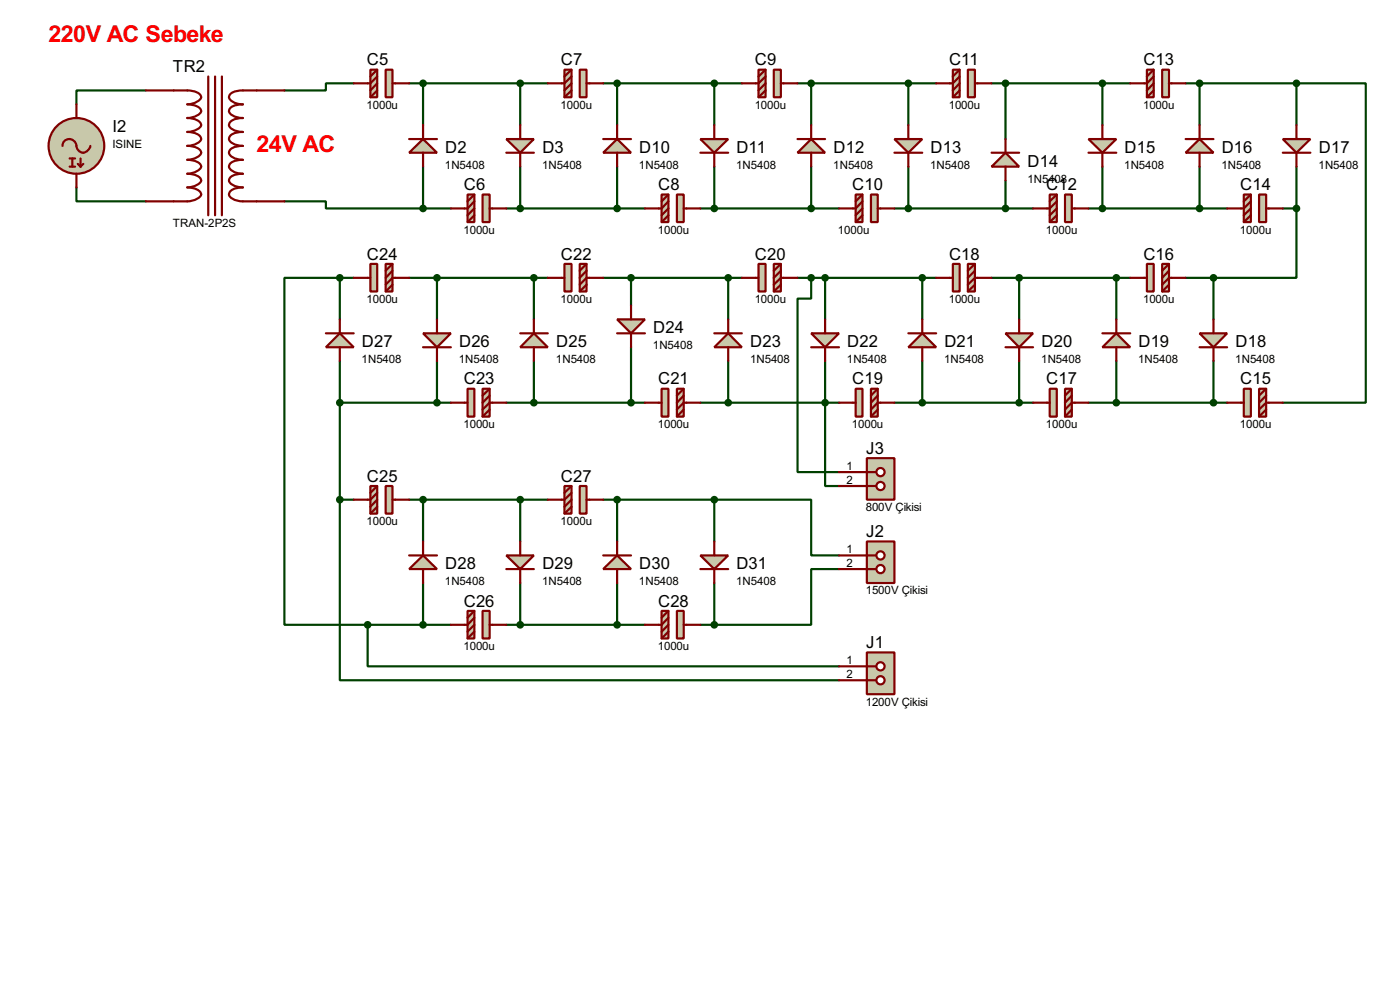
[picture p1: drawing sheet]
<svg xmlns="http://www.w3.org/2000/svg" width="256mm" height="180mm" viewBox="0 0 256 180" stroke-linecap="round" stroke-linejoin="round" font-family="sans-serif">
<g fill="none" stroke="#004000" stroke-width=".4">
<path d="M26.7 16.6h-12.7v2.5M64.8 15.3h-5.1v1.3h-7.6M75 15.3h25.4M77.5 15.3v7.6M95.3 15.3v7.6M110.5 15.3h25.4M113.1 15.3v7.6M130.9 15.3v7.6M146.1 15.3h25.4M148.6 15.3v7.6M166.4 15.3v7.6M181.7 15.3h25.4"/>
<path d="M184.2 15.3v10.2M202 15.3v7.6M217.2 15.3h20.3M219.8 15.3v7.6M237.5 15.3h12.7v58.4h-15.2M237.5 15.3v7.6M14 34.3v2.6h12.7M52.1 36.9h7.6v1.3h17.8M77.5 38.2h5.1M77.5 30.5v7.7M92.8 38.2h25.4M95.3 30.5v7.7"/>
<path d="M113.1 30.5v7.7M128.3 38.2h25.4M130.9 30.5v7.7M148.6 30.5v7.7M163.9 38.2h25.4M166.4 30.5v7.7M184.2 33.1v5.1M199.4 38.2h25.4M202 30.5v7.7M219.8 30.5v7.7M235 38.2h2.5M237.5 38.2v12.7h-15.2"/>
<path d="M237.5 30.5v7.7M62.3 50.9h-10.2v63.5h15.3M62.3 50.9h2.5M62.3 50.9v7.6M75 50.9h25.4M80.1 50.9v7.6M97.8 50.9v7.6M110.5 50.9h25.4M115.6 50.9v5M133.4 50.9v7.6M146.1 50.9h25.4M148.6 50.9v3.8h-2.5v31.7h7.6"/>
<path d="M151.2 50.9v7.6M169 50.9v7.6M181.7 50.9h25.4M186.7 50.9v7.6M204.5 50.9v7.6M217.2 50.9h5.1M222.3 50.9v7.6M62.3 73.7h20.3M62.3 66.1v25.4M80.1 66.1v7.6M92.8 73.7h25.4M97.8 66.1v7.6"/>
<path d="M115.6 63.6v10.1M128.3 73.7h25.4M133.4 66.1v7.6M151.2 66.1v22.9h2.5M163.9 73.7h25.4M169 66.1v7.6M186.7 66.1v7.6M199.4 73.7h25.4M204.5 66.1v7.6M222.3 66.1v7.6M62.3 91.5v33h91.4M62.3 91.5h2.5"/>
<path d="M75 91.5h25.4M77.5 91.5v7.6M95.3 91.5v7.6M110.5 91.5h20.4M113.1 91.5v7.6M130.9 91.5h17.7v10.2h5.1M130.9 91.5v7.6M67.4 114.4v7.6h86.3M67.4 114.4h15.2M77.5 106.7v7.7M92.8 114.4h25.4M95.3 106.7v7.7"/>
<path d="M113.1 106.7v7.7M128.3 114.4h2.6M130.9 106.7v7.7M153.7 104.2h-5.1v10.2h-17.7"/>
</g>
<path d="M26.7 16.6h7.6a3.2 3.2 0 0 1 2.5 .8 .89 .89 0 0 1-.7 1.2l-1.2 .4-.6 .1a3.2 3.2 0 0 1 2.5 .9 .86 .86 0 0 1-.7 1.2l-1.2 .3-.6 .1a2.33 2.33 0 0 1 2.6 1.3 2.68 2.68 0 0 1-2.6 1.3 3.1 3.1 0 0 1 2.5 .9 .88 .88 0 0 1-.7 1.2l-1.2 .3-.6 .1a3.2 3.2 0 0 1 2.5 .9 .9 .9 0 0 1-.7 1.2l-1.2 .4-.6 .1a3.2 3.2 0 0 1 2.5 .8 .89 .89 0 0 1-.7 1.2l-1.2 .4-.6 .1a3.2 3.2 0 0 1 2.5 .9 .86 .86 0 0 1-.7 1.2l-1.2 .3-.6 .1a2.33 2.33 0 0 1 2.6 1.3 2.68 2.68 0 0 1-2.6 1.3h-7.6M38.2 14v25.4M39.4 14v25.4M40.7 14v25.4M52.1 16.6h-7.6a2.91 2.91 0 0 0-2.5 .8 .91 .91 0 0 0 .6 1.2l1.2 .4 .7 .1a2.91 2.91 0 0 0-2.5 .9 .88 .88 0 0 0 .6 1.2l1.2 .3 .7 .1a2.87 2.87 0 0 0-2.5 .9 .88 .88 0 0 0 .6 1.2l1.2 .4 .7 .1a2.84 2.84 0 0 0-2.5 .9 .89 .89 0 0 0 .6 1.2l1.2 .3 .7 .1a2.91 2.91 0 0 0-2.5 .9 .93 .93 0 0 0 .6 1.2l1.2 .4 .7 .1a2.91 2.91 0 0 0-2.5 .8 .91 .91 0 0 0 .6 1.2l1.2 .4 .7 .1a2.91 2.91 0 0 0-2.5 .9 .88 .88 0 0 0 .6 1.2l1.2 .3 .7 .1a2.87 2.87 0 0 0-2.5 .9 .88 .88 0 0 0 .6 1.2l1.2 .4 .7 .1h7.6" fill="none" stroke="#800000" stroke-width=".4"/>
<circle cx="14" cy="26.7" r="5.1" fill="#c8c8aa" stroke="#800000" stroke-width=".4"/>
<path d="M14 19.1v2.5M11.5 26.7a1.32 1.32 0 0 1 1.4-1.2 1.32 1.32 0 0 1 1.2 1.5 1.27 1.27 0 0 0 1.3 .9 1.27 1.27 0 0 0 1.2-1.2M12.8 29h1M12.8 30.5h1M13.3 29v1.5M14 31.8v2.5M14.3 30l.5 .5M14.8 29v1.5M15.3 30l-.5 .5" fill="none" stroke="#800000" stroke-width=".4"/>
<g fill="#c8c8aa" stroke="#800000" stroke-width=".4">
<path d="M70.7 12.8h1.2v5h-1.2z"/>
<path d="M67.9 12.8h1.2v5h-1.2z"/>
</g>
<path d="M69.1 14l-1.2 1.3h-3.1M69.1 16.6l-1.2 1.2M69.1 15.3l-1.2 1.3M69.1 12.8l-1.2 1.2M71.9 15.3h3.1" fill="none" stroke="#800000" stroke-width=".4"/>
<path d="M75 28l2.5-2.5 2.6 2.5z" fill="#c8c8aa" stroke="#800000" stroke-width=".4"/>
<path d="M75 25.5h5.1M77.5 22.9v2.6M77.5 28v2.5" fill="none" stroke="#800000" stroke-width=".4"/>
<g fill="#c8c8aa" stroke="#800000" stroke-width=".4">
<path d="M88.4 35.6h1.3v5.1h-1.3z"/>
<path d="M85.7 35.6h1.2v5.1h-1.2z"/>
</g>
<path d="M86.9 36.9l-1.2 1.3h-3.1M86.9 39.4l-1.2 1.3M86.9 38.2l-1.2 1.2M86.9 35.6l-1.2 1.3M89.7 38.2h3.1" fill="none" stroke="#800000" stroke-width=".4"/>
<path d="M92.8 25.5h5l-2.5 2.5z" fill="#c8c8aa" stroke="#800000" stroke-width=".4"/>
<path d="M92.8 28h5M95.3 22.9v2.6M95.3 28v2.5" fill="none" stroke="#800000" stroke-width=".4"/>
<g fill="#c8c8aa" stroke="#800000" stroke-width=".4">
<path d="M106.2 12.8h1.3v5h-1.3z"/>
<path d="M103.4 12.8h1.3v5h-1.3z"/>
</g>
<path d="M104.7 14l-1.3 1.3h-3M104.7 16.6l-1.3 1.2M104.7 15.3l-1.3 1.3M104.7 12.8l-1.3 1.2M107.5 15.3h3" fill="none" stroke="#800000" stroke-width=".4"/>
<path d="M110.5 28l2.6-2.5 2.5 2.5z" fill="#c8c8aa" stroke="#800000" stroke-width=".4"/>
<path d="M110.5 25.5h5.1M113.1 22.9v2.6M113.1 28v2.5" fill="none" stroke="#800000" stroke-width=".4"/>
<g fill="#c8c8aa" stroke="#800000" stroke-width=".4">
<path d="M124 35.6h1.3v5.1h-1.3z"/>
<path d="M121.2 35.6h1.3v5.1h-1.3z"/>
</g>
<path d="M122.5 36.9l-1.3 1.3h-3M122.5 39.4l-1.3 1.3M122.5 38.2l-1.3 1.2M122.5 35.6l-1.3 1.3M125.3 38.2h3" fill="none" stroke="#800000" stroke-width=".4"/>
<path d="M128.3 25.5h5.1l-2.5 2.5z" fill="#c8c8aa" stroke="#800000" stroke-width=".4"/>
<path d="M128.3 28h5.1M130.9 22.9v2.6M130.9 28v2.5" fill="none" stroke="#800000" stroke-width=".4"/>
<g fill="#c8c8aa" stroke="#800000" stroke-width=".4">
<path d="M141.8 12.8h1.3v5h-1.3z"/>
<path d="M139 12.8h1.3v5h-1.3z"/>
</g>
<path d="M140.3 14l-1.3 1.3h-3.1M140.3 16.6l-1.3 1.2M140.3 15.3l-1.3 1.3M140.3 12.8l-1.3 1.2M143.1 15.3h3" fill="none" stroke="#800000" stroke-width=".4"/>
<path d="M148.6 25.5l2.6 2.5h-5.1z" fill="#c8c8aa" stroke="#800000" stroke-width=".4"/>
<path d="M146.1 25.5h5.1M148.6 22.9v2.6M148.6 28v2.5" fill="none" stroke="#800000" stroke-width=".4"/>
<g fill="#c8c8aa" stroke="#800000" stroke-width=".4">
<path d="M159.6 35.6h1.2v5.1h-1.2z"/>
<path d="M156.8 35.6h1.2v5.1h-1.2z"/>
</g>
<path d="M158 36.9l-1.2 1.3h-3.1M158 39.4l-1.2 1.3M158 38.2l-1.2 1.2M158 35.6l-1.2 1.3M160.8 38.2h3.1" fill="none" stroke="#800000" stroke-width=".4"/>
<path d="M163.9 25.5h5.1l-2.6 2.5z" fill="#c8c8aa" stroke="#800000" stroke-width=".4"/>
<path d="M163.9 28h5.1M166.4 22.9v2.6M166.4 28v2.5" fill="none" stroke="#800000" stroke-width=".4"/>
<g fill="#c8c8aa" stroke="#800000" stroke-width=".4">
<path d="M177.3 12.8h1.3v5h-1.3z"/>
<path d="M174.6 12.8h1.2v5h-1.2z"/>
</g>
<path d="M175.8 14l-1.2 1.3h-3.1M175.8 16.6l-1.2 1.2M175.8 15.3l-1.2 1.3M175.8 12.8l-1.2 1.2M178.6 15.3h3.1" fill="none" stroke="#800000" stroke-width=".4"/>
<path d="M184.2 28l2.5 2.5h-5z" fill="#c8c8aa" stroke="#800000" stroke-width=".4"/>
<path d="M181.7 28h5M184.2 25.5v2.5M184.2 30.5v2.6" fill="none" stroke="#800000" stroke-width=".4"/>
<g fill="#c8c8aa" stroke="#800000" stroke-width=".4">
<path d="M195.1 35.6h1.3v5.1h-1.3z"/>
<path d="M192.3 35.6h1.3v5.1h-1.3z"/>
</g>
<path d="M193.6 36.9l-1.3 1.3h-3M193.6 39.4l-1.3 1.3M193.6 38.2l-1.3 1.2M193.6 35.6l-1.3 1.3M196.4 38.2h3" fill="none" stroke="#800000" stroke-width=".4"/>
<path d="M199.4 25.5h5.1l-2.5 2.5z" fill="#c8c8aa" stroke="#800000" stroke-width=".4"/>
<path d="M199.4 28h5.1M202 22.9v2.6M202 28v2.5" fill="none" stroke="#800000" stroke-width=".4"/>
<g fill="#c8c8aa" stroke="#800000" stroke-width=".4">
<path d="M212.9 12.8h1.3v5h-1.3z"/>
<path d="M210.1 12.8h1.3v5h-1.3z"/>
</g>
<path d="M211.4 14l-1.3 1.3h-3M211.4 16.6l-1.3 1.2M211.4 15.3l-1.3 1.3M211.4 12.8l-1.3 1.2M214.2 15.3h3" fill="none" stroke="#800000" stroke-width=".4"/>
<path d="M217.2 28l2.6-2.5 2.5 2.5z" fill="#c8c8aa" stroke="#800000" stroke-width=".4"/>
<path d="M217.2 25.5h5.1M219.8 22.9v2.6M219.8 28v2.5" fill="none" stroke="#800000" stroke-width=".4"/>
<g fill="#c8c8aa" stroke="#800000" stroke-width=".4">
<path d="M230.7 35.6h1.3v5.1h-1.3z"/>
<path d="M227.9 35.6h1.3v5.1h-1.3z"/>
</g>
<path d="M229.2 36.9l-1.3 1.3h-3.1M229.2 39.4l-1.3 1.3M229.2 38.2l-1.3 1.2M229.2 35.6l-1.3 1.3M232 38.2h3" fill="none" stroke="#800000" stroke-width=".4"/>
<path d="M235 25.5h5.1l-2.6 2.5z" fill="#c8c8aa" stroke="#800000" stroke-width=".4"/>
<path d="M235 28h5.1M237.5 22.9v2.6M237.5 28v2.5" fill="none" stroke="#800000" stroke-width=".4"/>
<g fill="#004000" stroke="#004000" stroke-width=".4">
<circle cx="184.2" cy="38.2" r=".5"/>
<circle cx="166.4" cy="38.2" r=".5"/>
<circle cx="201.9" cy="38.2" r=".5"/>
<circle cx="219.7" cy="38.2" r=".5"/>
<circle cx="148.6" cy="15.3" r=".5"/>
<circle cx="166.4" cy="15.3" r=".5"/>
<circle cx="148.6" cy="38.2" r=".5"/>
<circle cx="130.8" cy="38.2" r=".5"/>
<circle cx="130.8" cy="15.3" r=".5"/>
<circle cx="113" cy="15.3" r=".5"/>
<circle cx="113" cy="38.2" r=".5"/>
<circle cx="95.3" cy="38.2" r=".5"/>
<circle cx="77.5" cy="15.3" r=".5"/>
<circle cx="95.3" cy="15.3" r=".5"/>
<circle cx="184.2" cy="15.3" r=".5"/>
<circle cx="201.9" cy="15.3" r=".5"/>
<circle cx="219.7" cy="15.3" r=".5"/>
<circle cx="237.5" cy="38.2" r=".5"/>
<circle cx="77.5" cy="38.2" r=".5"/>
</g>
<g fill="#c8c8aa" stroke="#800000" stroke-width=".4">
<path d="M227.9 71.2h1.3v5.1h-1.3z"/>
<path d="M230.7 71.2h1.3v5.1h-1.3z"/>
</g>
<path d="M224.8 73.7h3.1M232 71.2l-1.3 1.2M232 72.4l-1.3 1.3M232 75l-1.3 1.3M235 73.7h-3l-1.3 1.3" fill="none" stroke="#800000" stroke-width=".4"/>
<path d="M219.8 61h5l-2.5 2.6z" fill="#c8c8aa" stroke="#800000" stroke-width=".4"/>
<path d="M222.3 58.5v2.5M219.8 63.6h5M222.3 63.6v2.5" fill="none" stroke="#800000" stroke-width=".4"/>
<g fill="#c8c8aa" stroke="#800000" stroke-width=".4">
<path d="M210.1 48.3h1.3v5.1h-1.3z"/>
<path d="M212.9 48.3h1.3v5.1h-1.3z"/>
</g>
<path d="M207.1 50.9h3M214.2 48.3l-1.3 1.3M214.2 49.6l-1.3 1.3M214.2 52.1l-1.3 1.3M217.2 50.9h-3l-1.3 1.2" fill="none" stroke="#800000" stroke-width=".4"/>
<path d="M204.5 61l2.6 2.6h-5.1z" fill="#c8c8aa" stroke="#800000" stroke-width=".4"/>
<path d="M204.5 58.5v2.5M202 61h5.1M204.5 63.6v2.5" fill="none" stroke="#800000" stroke-width=".4"/>
<g fill="#c8c8aa" stroke="#800000" stroke-width=".4">
<path d="M192.3 71.2h1.3v5.1h-1.3z"/>
<path d="M195.1 71.2h1.3v5.1h-1.3z"/>
</g>
<path d="M189.3 73.7h3M196.4 71.2l-1.3 1.2M196.4 72.4l-1.3 1.3M196.4 75l-1.3 1.3M199.4 73.7h-3l-1.3 1.3" fill="none" stroke="#800000" stroke-width=".4"/>
<path d="M184.2 61h5.1l-2.6 2.6z" fill="#c8c8aa" stroke="#800000" stroke-width=".4"/>
<path d="M186.7 58.5v2.5M184.2 63.6h5.1M186.7 63.6v2.5" fill="none" stroke="#800000" stroke-width=".4"/>
<g fill="#c8c8aa" stroke="#800000" stroke-width=".4">
<path d="M174.6 48.3h1.2v5.1h-1.2z"/>
<path d="M177.3 48.3h1.3v5.1h-1.3z"/>
</g>
<path d="M171.5 50.9h3.1M178.6 48.3l-1.3 1.3M178.6 49.6l-1.3 1.3M178.6 52.1l-1.3 1.3M181.7 50.9h-3.1l-1.3 1.2" fill="none" stroke="#800000" stroke-width=".4"/>
<path d="M166.4 63.6l2.6-2.6 2.5 2.6z" fill="#c8c8aa" stroke="#800000" stroke-width=".4"/>
<path d="M169 58.5v2.5M166.4 61h5.1M169 63.6v2.5" fill="none" stroke="#800000" stroke-width=".4"/>
<g fill="#c8c8aa" stroke="#800000" stroke-width=".4">
<path d="M156.8 71.2h1.2v5.1h-1.2z"/>
<path d="M159.6 71.2h1.2v5.1h-1.2z"/>
</g>
<path d="M153.7 73.7h3.1M160.8 71.2l-1.2 1.2M160.8 72.4l-1.2 1.3M160.8 75l-1.2 1.3M163.9 73.7h-3.1l-1.2 1.3" fill="none" stroke="#800000" stroke-width=".4"/>
<path d="M148.6 61h5.1l-2.5 2.6z" fill="#c8c8aa" stroke="#800000" stroke-width=".4"/>
<path d="M151.2 58.5v2.5M148.6 63.6h5.1M151.2 63.6v2.5" fill="none" stroke="#800000" stroke-width=".4"/>
<g fill="#c8c8aa" stroke="#800000" stroke-width=".4">
<path d="M139 48.3h1.3v5.1h-1.3z"/>
<path d="M141.8 48.3h1.3v5.1h-1.3z"/>
</g>
<path d="M135.9 50.9h3.1M143.1 48.3l-1.3 1.3M143.1 49.6l-1.3 1.3M143.1 52.1l-1.3 1.3M146.1 50.9h-3l-1.3 1.2" fill="none" stroke="#800000" stroke-width=".4"/>
<path d="M133.4 61l2.5 2.6h-5z" fill="#c8c8aa" stroke="#800000" stroke-width=".4"/>
<path d="M133.4 58.5v2.5M130.9 61h5M133.4 63.6v2.5" fill="none" stroke="#800000" stroke-width=".4"/>
<g fill="#c8c8aa" stroke="#800000" stroke-width=".4">
<path d="M121.2 71.2h1.3v5.1h-1.3z"/>
<path d="M124 71.2h1.3v5.1h-1.3z"/>
</g>
<path d="M118.2 73.7h3M125.3 71.2l-1.3 1.2M125.3 72.4l-1.3 1.3M125.3 75l-1.3 1.3M128.3 73.7h-3l-1.3 1.3" fill="none" stroke="#800000" stroke-width=".4"/>
<path d="M113.1 58.5h5.1l-2.6 2.5z" fill="#c8c8aa" stroke="#800000" stroke-width=".4"/>
<path d="M115.6 55.9v2.6M113.1 61h5.1M115.6 61v2.6" fill="none" stroke="#800000" stroke-width=".4"/>
<g fill="#c8c8aa" stroke="#800000" stroke-width=".4">
<path d="M103.4 48.3h1.3v5.1h-1.3z"/>
<path d="M106.2 48.3h1.3v5.1h-1.3z"/>
</g>
<path d="M100.4 50.9h3M107.5 48.3l-1.3 1.3M107.5 49.6l-1.3 1.3M107.5 52.1l-1.3 1.3M110.5 50.9h-3l-1.3 1.2" fill="none" stroke="#800000" stroke-width=".4"/>
<path d="M97.8 61l2.6 2.6h-5.1z" fill="#c8c8aa" stroke="#800000" stroke-width=".4"/>
<path d="M97.8 58.5v2.5M95.3 61h5.1M97.8 63.6v2.5" fill="none" stroke="#800000" stroke-width=".4"/>
<g fill="#c8c8aa" stroke="#800000" stroke-width=".4">
<path d="M85.7 71.2h1.2v5.1h-1.2z"/>
<path d="M88.4 71.2h1.3v5.1h-1.3z"/>
</g>
<path d="M82.6 73.7h3.1M89.7 71.2l-1.3 1.2M89.7 72.4l-1.3 1.3M89.7 75l-1.3 1.3M92.8 73.7h-3.1l-1.3 1.3" fill="none" stroke="#800000" stroke-width=".4"/>
<path d="M77.5 61h5.1l-2.5 2.6z" fill="#c8c8aa" stroke="#800000" stroke-width=".4"/>
<path d="M80.1 58.5v2.5M77.5 63.6h5.1M80.1 63.6v2.5" fill="none" stroke="#800000" stroke-width=".4"/>
<g fill="#c8c8aa" stroke="#800000" stroke-width=".4">
<path d="M67.9 48.3h1.2v5.1h-1.2z"/>
<path d="M70.7 48.3h1.2v5.1h-1.2z"/>
</g>
<path d="M64.8 50.9h3.1M71.9 48.3l-1.2 1.3M71.9 49.6l-1.2 1.3M71.9 52.1l-1.2 1.3M75 50.9h-3.1l-1.2 1.2" fill="none" stroke="#800000" stroke-width=".4"/>
<path d="M62.3 61l2.5 2.6h-5.1z" fill="#c8c8aa" stroke="#800000" stroke-width=".4"/>
<path d="M62.3 58.5v2.5M59.7 61h5.1M62.3 63.6v2.5" fill="none" stroke="#800000" stroke-width=".4"/>
<g fill="#004000" stroke="#004000" stroke-width=".4">
<circle cx="115.6" cy="50.9" r=".5"/>
<circle cx="133.4" cy="50.9" r=".5"/>
<circle cx="97.8" cy="50.9" r=".5"/>
<circle cx="80" cy="50.9" r=".5"/>
<circle cx="151.1" cy="73.7" r=".5"/>
<circle cx="133.4" cy="73.7" r=".5"/>
<circle cx="151.1" cy="50.9" r=".5"/>
<circle cx="168.9" cy="50.9" r=".5"/>
<circle cx="168.9" cy="73.7" r=".5"/>
<circle cx="186.7" cy="73.7" r=".5"/>
<circle cx="186.7" cy="50.9" r=".5"/>
<circle cx="204.5" cy="50.9" r=".5"/>
<circle cx="222.3" cy="73.7" r=".5"/>
<circle cx="204.5" cy="73.7" r=".5"/>
<circle cx="115.6" cy="73.7" r=".5"/>
<circle cx="97.8" cy="73.7" r=".5"/>
<circle cx="80" cy="73.7" r=".5"/>
<circle cx="62.2" cy="50.9" r=".5"/>
<circle cx="62.2" cy="73.7" r=".5"/>
<circle cx="222.3" cy="50.9" r=".5"/>
</g>
<g fill="#c8c8aa" stroke="#800000" stroke-width=".4">
<path d="M70.7 89h1.2v5h-1.2z"/>
<path d="M67.9 89h1.2v5h-1.2z"/>
</g>
<path d="M69.1 90.2l-1.2 1.3h-3.1M69.1 92.8l-1.2 1.2M69.1 91.5l-1.2 1.3M69.1 89l-1.2 1.2M71.9 91.5h3.1" fill="none" stroke="#800000" stroke-width=".4"/>
<path d="M75 104.2l2.5-2.5 2.6 2.5z" fill="#c8c8aa" stroke="#800000" stroke-width=".4"/>
<path d="M77.5 99.1v2.6M75 101.7h5.1M77.5 104.2v2.5" fill="none" stroke="#800000" stroke-width=".4"/>
<g fill="#c8c8aa" stroke="#800000" stroke-width=".4">
<path d="M88.4 111.8h1.3v5.1h-1.3z"/>
<path d="M85.7 111.8h1.2v5.1h-1.2z"/>
</g>
<path d="M86.9 113.1l-1.2 1.3h-3.1M86.9 115.6l-1.2 1.3M86.9 114.4l-1.2 1.2M86.9 111.8l-1.2 1.3M89.7 114.4h3.1" fill="none" stroke="#800000" stroke-width=".4"/>
<path d="M92.8 101.7h5l-2.5 2.5z" fill="#c8c8aa" stroke="#800000" stroke-width=".4"/>
<path d="M95.3 99.1v2.6M92.8 104.2h5M95.3 104.2v2.5" fill="none" stroke="#800000" stroke-width=".4"/>
<g fill="#c8c8aa" stroke="#800000" stroke-width=".4">
<path d="M106.2 89h1.3v5h-1.3z"/>
<path d="M103.4 89h1.3v5h-1.3z"/>
</g>
<path d="M104.7 90.2l-1.3 1.3h-3M104.7 92.8l-1.3 1.2M104.7 91.5l-1.3 1.3M104.7 89l-1.3 1.2M107.5 91.5h3" fill="none" stroke="#800000" stroke-width=".4"/>
<path d="M110.5 104.2l2.6-2.5 2.5 2.5z" fill="#c8c8aa" stroke="#800000" stroke-width=".4"/>
<path d="M113.1 99.1v2.6M110.5 101.7h5.1M113.1 104.2v2.5" fill="none" stroke="#800000" stroke-width=".4"/>
<g fill="#c8c8aa" stroke="#800000" stroke-width=".4">
<path d="M124 111.8h1.3v5.1h-1.3z"/>
<path d="M121.2 111.8h1.3v5.1h-1.3z"/>
</g>
<path d="M122.5 113.1l-1.3 1.3h-3M122.5 115.6l-1.3 1.3M122.5 114.4l-1.3 1.2M122.5 111.8l-1.3 1.3M125.3 114.4h3" fill="none" stroke="#800000" stroke-width=".4"/>
<path d="M128.3 101.7h5.1l-2.5 2.5z" fill="#c8c8aa" stroke="#800000" stroke-width=".4"/>
<path d="M130.9 99.1v2.6M128.3 104.2h5.1M130.9 104.2v2.5" fill="none" stroke="#800000" stroke-width=".4"/>
<g fill="#004000" stroke="#004000" stroke-width=".4">
<circle cx="130.8" cy="114.4" r=".5"/>
<circle cx="130.8" cy="91.5" r=".5"/>
<circle cx="113" cy="91.5" r=".5"/>
<circle cx="113" cy="114.4" r=".5"/>
<circle cx="95.3" cy="114.4" r=".5"/>
<circle cx="77.5" cy="91.5" r=".5"/>
<circle cx="95.3" cy="91.5" r=".5"/>
<circle cx="77.5" cy="114.4" r=".5"/>
<circle cx="237.5" cy="15.3" r=".5"/>
</g>
<path d="M158.8 99.1h5.1v7.6h-5.1z" fill="#c8c8aa" stroke="#800000" stroke-width=".4"/>
<path d="M158.8 101.7h1.8" fill="none" stroke="#800000" stroke-width=".4"/>
<circle cx="161.3" cy="101.7" r=".75" fill="#feffff" stroke="#800000" stroke-width=".4"/>
<path d="M158.8 104.2h1.8" fill="none" stroke="#800000" stroke-width=".4"/>
<circle cx="161.3" cy="104.2" r=".75" fill="#feffff" stroke="#800000" stroke-width=".4"/>
<path d="M153.7 101.7h5.1M153.7 104.2h5.1" fill="none" stroke="#800000" stroke-width=".4"/>
<path d="M158.8 119.4h5.1v7.7h-5.1z" fill="#c8c8aa" stroke="#800000" stroke-width=".4"/>
<path d="M158.8 122h1.8" fill="none" stroke="#800000" stroke-width=".4"/>
<circle cx="161.3" cy="122" r=".75" fill="#feffff" stroke="#800000" stroke-width=".4"/>
<path d="M158.8 124.5h1.8" fill="none" stroke="#800000" stroke-width=".4"/>
<circle cx="161.3" cy="124.5" r=".75" fill="#feffff" stroke="#800000" stroke-width=".4"/>
<path d="M153.7 122h5.1M153.7 124.5h5.1" fill="none" stroke="#800000" stroke-width=".4"/>
<path d="M158.8 83.9h5.1v7.6h-5.1z" fill="#c8c8aa" stroke="#800000" stroke-width=".4"/>
<path d="M158.8 86.4h1.8" fill="none" stroke="#800000" stroke-width=".4"/>
<circle cx="161.3" cy="86.4" r=".75" fill="#feffff" stroke="#800000" stroke-width=".4"/>
<path d="M158.8 89h1.8" fill="none" stroke="#800000" stroke-width=".4"/>
<circle cx="161.3" cy="89" r=".75" fill="#feffff" stroke="#800000" stroke-width=".4"/>
<path d="M153.7 86.4h5.1M153.7 89h5.1" fill="none" stroke="#800000" stroke-width=".4"/>
<g fill="#004000" stroke="#004000" stroke-width=".4">
<circle cx="148.6" cy="50.9" r=".5"/>
<circle cx="67.3" cy="114.4" r=".5"/>
<circle cx="62.2" cy="91.5" r=".5"/>
</g>
<g font-size="4.8" fill="#f00">
<text x="8.9" y="7.6">220V AC Sebeke</text>
<text x="47" y="27.9">24V AC</text>
</g>
<g font-size="3.4">
<text x="67.2" y="12">C5</text>
<text x="102.8" y="12">C7</text>
<text x="138.3" y="12">C9</text>
<text x="173.9" y="12">C11</text>
<text x="209.5" y="12">C13</text>
<text x="31.7" y="13.2">TR2</text>
<text x="20.6" y="24.2">I2</text>
<text x="81.6" y="28">D2</text>
<text x="99.4" y="28">D3</text>
<text x="117.1" y="28">D10</text>
<text x="134.9" y="28">D11</text>
<text x="152.7" y="28">D12</text>
<text x="170.5" y="28">D13</text>
<text x="206" y="28">D15</text>
<text x="223.8" y="28">D16</text>
<text x="241.6" y="28">D17</text>
<text x="85" y="34.8">C6</text>
<text x="120.6" y="34.8">C8</text>
<text x="156.1" y="34.8">C10</text>
<text x="188.3" y="30.5">D14</text>
<text x="191.7" y="34.8">C12</text>
<text x="227.2" y="34.8">C14</text>
<text x="67.2" y="47.5">C24</text>
<text x="102.8" y="47.5">C22</text>
<text x="138.3" y="47.5">C20</text>
<text x="173.9" y="47.5">C18</text>
<text x="209.5" y="47.5">C16</text>
<text x="66.3" y="63.5">D27</text>
<text x="84.1" y="63.5">D26</text>
<text x="101.9" y="63.5">D25</text>
<text x="119.7" y="61">D24</text>
<text x="137.5" y="63.5">D23</text>
<text x="155.2" y="63.5">D22</text>
<text x="173" y="63.5">D21</text>
<text x="190.8" y="63.5">D20</text>
<text x="208.6" y="63.5">D19</text>
<text x="226.4" y="63.5">D18</text>
<text x="85" y="70.4">C23</text>
<text x="120.6" y="70.4">C21</text>
<text x="156.1" y="70.4">C19</text>
<text x="191.7" y="70.4">C17</text>
<text x="227.2" y="70.4">C15</text>
<text x="158.7" y="83.1">J3</text>
<text x="67.2" y="88.2">C25</text>
<text x="102.8" y="88.2">C27</text>
<text x="158.7" y="98.3">J2</text>
<text x="81.6" y="104.2">D28</text>
<text x="99.4" y="104.2">D29</text>
<text x="117.1" y="104.2">D30</text>
<text x="134.9" y="104.2">D31</text>
<text x="85" y="111">C26</text>
<text x="120.6" y="111">C28</text>
<text x="158.7" y="118.6">J1</text>
</g>
<g font-size="2.4">
<text x="67.2" y="19.9">1000u</text>
<text x="102.7" y="19.9">1000u</text>
<text x="138.3" y="19.9">1000u</text>
<text x="173.8" y="19.9">1000u</text>
<text x="209.4" y="19.9">1000u</text>
<text x="20.6" y="27.2">ISINE</text>
<text x="81.5" y="31">1N5408</text>
<text x="99.3" y="31">1N5408</text>
<text x="117.1" y="31">1N5408</text>
<text x="134.9" y="31">1N5408</text>
<text x="152.7" y="31">1N5408</text>
<text x="170.4" y="31">1N5408</text>
<text x="188.2" y="33.5">1N5408</text>
<text x="206" y="31">1N5408</text>
<text x="223.8" y="31">1N5408</text>
<text x="241.6" y="31">1N5408</text>
<text x="31.6" y="41.5">TRAN-2P2S</text>
<text x="84.9" y="42.7">1000u</text>
<text x="120.5" y="42.7">1000u</text>
<text x="153.5" y="42.7">1000u</text>
<text x="191.6" y="42.7">1000u</text>
<text x="227.2" y="42.7">1000u</text>
<text x="67.2" y="55.4">1000u</text>
<text x="102.7" y="55.4">1000u</text>
<text x="138.3" y="55.4">1000u</text>
<text x="173.8" y="55.4">1000u</text>
<text x="209.4" y="55.4">1000u</text>
<text x="119.6" y="64">1N5408</text>
<text x="66.3" y="66.5">1N5408</text>
<text x="84.1" y="66.5">1N5408</text>
<text x="101.9" y="66.5">1N5408</text>
<text x="137.4" y="66.5">1N5408</text>
<text x="155.2" y="66.5">1N5408</text>
<text x="173" y="66.5">1N5408</text>
<text x="190.8" y="66.5">1N5408</text>
<text x="208.5" y="66.5">1N5408</text>
<text x="226.3" y="66.5">1N5408</text>
<text x="84.9" y="78.3">1000u</text>
<text x="120.5" y="78.3">1000u</text>
<text x="156.1" y="78.3">1000u</text>
<text x="191.6" y="78.3">1000u</text>
<text x="227.2" y="78.3">1000u</text>
<text x="155.1" y="86">1</text>
<text x="155.1" y="88.5">2</text>
<text x="158.6" y="93.6">800V Çikisi</text>
<text x="67.2" y="96.1">1000u</text>
<text x="102.7" y="96.1">1000u</text>
<text x="155.1" y="101.2">1</text>
<text x="81.5" y="107.2">1N5408</text>
<text x="99.3" y="107.2">1N5408</text>
<text x="117.1" y="107.2">1N5408</text>
<text x="134.9" y="107.2">1N5408</text>
<text x="155.1" y="103.8">2</text>
<text x="158.6" y="108.8">1500V Çikisi</text>
<text x="84.9" y="119">1000u</text>
<text x="120.5" y="119">1000u</text>
<text x="155.1" y="121.6">1</text>
<text x="155.1" y="124.1">2</text>
<text x="158.6" y="129.2">1200V Çikisi</text>
</g>
</svg>
